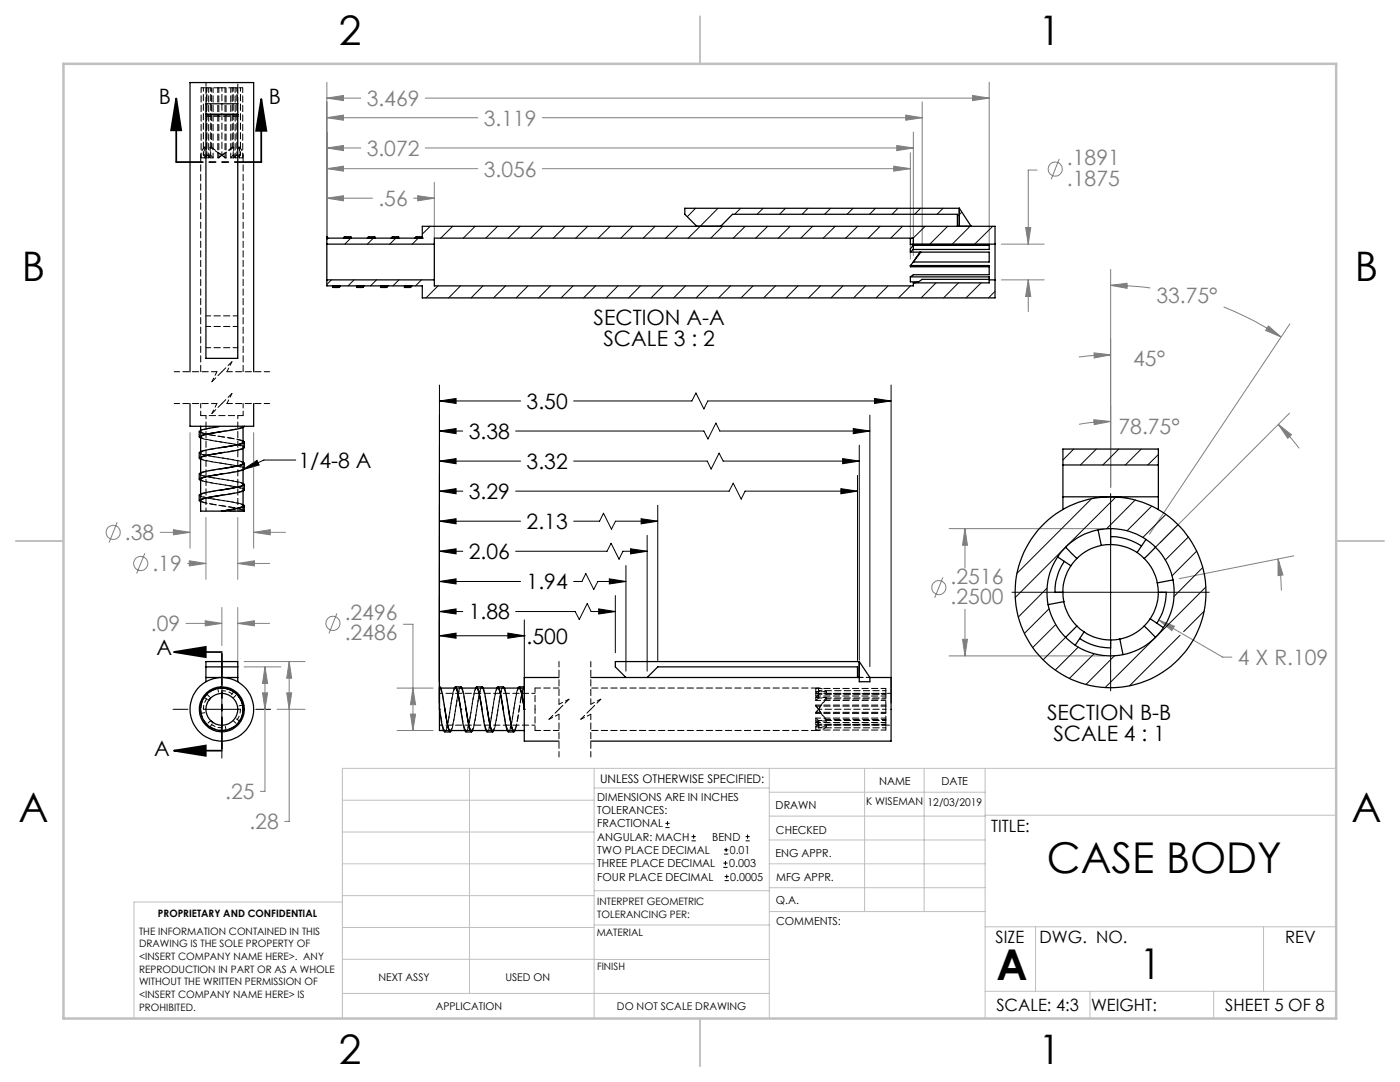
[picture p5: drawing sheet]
<svg xmlns="http://www.w3.org/2000/svg" width="279mm" height="216mm" viewBox="0 0 279 216" stroke-linecap="round" stroke-linejoin="round" font-family="sans-serif">
<g fill="none" stroke="#808080" stroke-width=".2">
<path d="M65.2 19.6l3.3-.6v1.1zM65.2 16.4v31M65.2 19.6h6.8M84.9 19.6h112.5M194.1 19l3.3 .6-3.3 .5zM197.4 16.4v32.6M65.2 39.5l3.3-.4v1zM65.2 33.7l3.3-.5v.9zM65.2 29.5l3.3-.5v1.1zM65.2 23.5l3.3-.5v1zM65.2 39.5h9.1M65.2 33.7h30.2"/>
<path d="M65.2 29.5h6.8M65.2 23.5h30.2M82.6 39.5h4.1M83.4 39.1l3.3 .4-3.3 .6zM84.9 29.5h97.4M86.7 36.4v11M108.2 33.7h73.5M108.2 23.5h75.8M178.4 33.2l3.3 .5-3.3 .4zM179 29l3.3 .5-3.3 .6zM180.8 23l3.2 .5-3.2 .5zM181.7 30.5v21.2"/>
<path d="M182.3 26.4v24.6M184 20.3v28.4M207 33.9h-1.8v14.8M211.4 31.7l-1.6 4.1M199.8 48.7h8.6M199.8 55.8h8.6M204.7 45.4h1l-.5 3.3zM205.2 55.8l.5 3.4h-1zM205.2 55.8v6.4M221.7 56.9l3.2-.4v1zM221.7 56.9l2.9 .1 5 .5M221.7 53.8v43.4"/>
<path d="M218.3 70.4l3.4 .4-3.3 .6zM221.7 70.8l-3.2 .1-3.2 .3M244.2 61.2a63.4 63.4 0 0 1 11.5 6M253.2 65.1l2.5 2.1-3.1-1.3zM257.4 64.6l-28 42M37.9 86.3v23.1M50.6 86.3v23.1M218.3 83.7l3.4 .4-3.3 .6zM221.7 84.1l-2.4 .1-4 .5M255.1 84.7l2.6 2-.7 .8zM255.1 84.7l2.7 2.9 1.5 1.9M257.4 82.4l-25.9 25.9"/>
<path d="M23.4 104.2l-1.6 4.1M28.9 110.4l-1.6 4M32 106.2h5.9M34.6 105.7l3.3 .5-3.3 .5zM37.4 112.4h3.7M37.8 111.9l3.3 .5-3.3 .5zM41.1 103.3v12.3M47.4 112.4l3.4-.5v1zM47.4 103.3v12.3M47.4 112.4h6.4M50.6 106.2l3.3-.5v1zM50.6 106.2h6.4"/>
<path d="M188.2 115.2l-1.7 4.1M189.4 105.5h31M192.6 105.5l.5 3.3h-1zM192.6 105.5v7.8M255.1 111.5l.9 3.2-.9 .2zM255.1 111.5a31.6 31.6 0 0 1 .6 6.3M258.2 110.9l-22.9 4.6M37.1 124.4h7.2M41 123.9l3.3 .5-3.3 .5zM44.3 121.2v7.6M47.4 124.4l3.4-.5v1zM47.4 121.2v10.6"/>
<path d="M47.4 124.4h6.4M48.7 132h12.2M48.7 133.1h7.4M52.4 138.3h1l-.5 3.2zM52.9 133.1v24.8h-.9M52.9 133.1l.5 3.3h-1zM57.2 138.3h1l-.5 3.2zM57.7 132v31.9h-.9M57.7 132l.5 3.3h-1zM67.2 122.4l-1.5 4M79.2 137.3h7.2M80.5 124.6h1.9v21.2"/>
<path d="M82.4 137.3l.5 3.3h-1zM189.4 130.9h31M192.1 127.6h1l-.5 3.3zM192.6 121.6v9.3M231.2 123.7l3.2 1.3-.5 .8zM231.2 123.7l12.8 7.4h1.9M55.3 141.5h5.6M79.2 145.8h7.2M81.9 142.5h1l-.5 3.3z"/>
<circle cx="210.6" cy="33.7" r="1.41"/>
<circle cx="22.6" cy="106.2" r="1.4"/>
<circle cx="28.1" cy="112.4" r="1.41"/>
<circle cx="187.4" cy="117.2" r="1.4"/>
<circle cx="66.4" cy="124.4" r="1.41"/>
</g>
<g fill="none" stroke="#000" stroke-width=".2">
<path d="M87.7 76.8v63.5M174.5 79.5l3.3 .5-3.3 .5zM177.8 76.8v63.5M48.5 93.7l2.8-1.8 .4 .9zM59 91.8h-6.3l-4.2 1.9M87.7 98l3.3-.5v1zM87.7 80l3.3-.5v1zM87.7 92l3.3-.5v1zM87.7 86l3.3-.5v1zM87.7 98h4.7M87.7 80h16.2M87.7 92h16.2"/>
<path d="M87.7 86h4.7M102.9 98h42.6l.8-1.6 1.6 3.2 .8-1.6h22.4M102.9 86h37.6l.8 1.6 1.6-3.2 .8 1.6h29.9M114.5 80h23.6l.8-1.6 1.6 3.2 .8-1.6h36.5M114.5 92h26.6l.8 1.6 1.6-3.2 .8 1.6h27.2M167.8 97.5l3.3 .5-3.3 .5zM168.2 91.5l3.3 .5-3.3 .5zM170.3 85.5l3.3 .5-3.3 .5zM171.1 94.9v36.9M171.5 88.8v42.9M173.6 82.8v50.2M221.7 98.5v39.4"/>
<path d="M87.7 116l3.3-.5v1zM87.7 110l3.3-.5v1zM87.7 104l3.3-.5v1zM87.7 116h16.2M87.7 110h4.7M87.7 104h16.2M102.9 110h18.2l.9-1.6 1.5 3.2 .8-1.6h4.9M114.5 116h1.6l.8-1.6 1.6 3.2 .8-1.6h5.6M114.5 104h5.2l.7-1.6 1.6 3.2 .8-1.6h8.5M121.6 115.5l3.3 .5-3.3 .5zM122.8 118.9v11.3M124.9 112.9v21"/>
<path d="M125.8 109.5l3.4 .5-3.4 .5zM128 103.5l3.3 .5-3.3 .5zM129.2 106.8v27.1M131.3 100.8v31M202 118.2h39.3M44.3 131.8v3M44.3 138.1v6.8M87.7 126.9l3.3-.6v1.1zM87.7 122l3.3-.5v1zM87.7 126.9h16.9M87.7 122h4.7M101.4 126.3l3.2 .6-3.2 .5z"/>
<path d="M102.9 122h11.9l.8 1.6 1.6-3.2 .8 1.6h4.8M104.6 123.7v16.6M104.6 126.9h.1M119.5 121.5l3.3 .5-3.3 .5zM34.5 141.5h3M40.9 141.5h6.8M44.3 148.3v3M51 141.5h3M132.8 165.1h.8M132.8 164.3h.8M133.2 163.9v.8M138 167.8h.9"/>
<path d="M138 166.9h.9M138.4 166.5v.9M144.4 173.1h.8M144.4 172.2h.8M144.5 170.4h.8M144.5 169.6h.8M144.6 175.7h.9M144.6 174.9h.9M144.8 171.8v.8M144.9 169.2v.8M145 174.5v.8M148.8 167.8h.8"/>
<path d="M148.8 166.9h.8M149.2 166.5v.9"/>
</g>
<path d="M35.2 19.6v12.7M35.2 19.6l1 6.4h-2.1zM52.1 19.8v12.5M52.1 19.8l1.1 6.3h-2.1zM34.7 130.1h9.6M34.7 130.1l6.4-1v2zM34.7 149.8h9.6M34.7 149.8l6.4-1v2z" fill="none" stroke="#000" stroke-width=".35"/>
<g fill="none" stroke="#000" stroke-width=".2" stroke-dasharray="1.3 .6" stroke-dashoffset=".2">
<path d="M43.3 74.2h-8.5M44.3 74.2l-2 2M46.3 78.5l-2 2M46.3 72.2l-2 2M53.8 74.2h-8.5M43.3 80.5h-8.5M44.3 80.5l-2 2M53.8 80.5h-8.5M111.6 132v8.5M113.6 139.5l-2 2M117.9 132v8.5M119.9 139.5l-2 2"/>
<path d="M111.6 141.5l-2 2M111.6 142.5v8.5M117.9 141.5l-2 2M117.9 142.5v8.5"/>
</g>
<path d="M42.3 76.2l1-2M45.3 74.2l1-2M42.3 82.5l1-2M45.3 80.5l1-2M109.6 143.5l2-1M111.6 140.5l2-1M115.9 143.5l2-1M117.9 140.5l2-1" fill="none" stroke="#000" stroke-width=".2" stroke-dasharray="1.3 .6" stroke-dashoffset=".5"/>
<path d="M44.3 130.1v19.7" fill="none" stroke="#000" stroke-width=".35" stroke-dasharray="6.3 1.3 1.3 1.3 1.3 1.3" stroke-dashoffset="-.3"/>
<path d="M52.2 32.3h-17" fill="none" stroke="#000" stroke-width=".35" stroke-dasharray="6.3 1.3 1.3 1.3 1.3 1.3" stroke-dashoffset="1"/>
<g fill="none" stroke="#c0c0c0" stroke-width=".2">
<path d="M68.3 159.7h50.3M93.7 153.3v44.9M118.6 153.3v49.9M118.6 157.2h34.9M153.5 153.3v49.9M153.5 158.1h43.1M172.5 153.3v28.6M184.4 153.3v28.6M196.6 153.3v49.9M266.7 153.3h-198.4v49.9M68.3 178.7h50.3M68.3 172.4h50.3"/>
<path d="M68.3 166h50.3M68.3 180h-41.6v23.2M118.6 177.7h35M153.5 167.6h43.1M153.5 162.8h43.1M153.5 172.4h43.1M153.5 177.1h43.1M196.6 162.7h70.1M68.3 198.2h85.2M68.3 191.4l85.2 .1M68.3 185.1h50.3M118.6 184.6h35"/>
<path d="M153.6 181.9h43M196.6 197.8h70.1M196.6 184.9h70.1M206.7 184.9v12.9M217.5 197.8v5.4M242.2 197.8v5.4M252.2 184.9v12.9"/>
</g>
<path d="M139.7 3.2v9.5M3.1 107.9h9.6M266.7 107.9h9.5M139.7 203.2v9.6" fill="none" stroke="#c0c0c0" stroke-width=".25"/>
<path d="M12.7 12.7h254v190.5h-254z" fill="none" stroke="#c0c0c0" stroke-width=".5"/>
<g fill="#000">
<path d="M48.5 93.7l2.8-1.8 .4 .9z"/>
<path d="M34.7 130.1l6.4-1v2zM34.7 149.8l6.4-1v2zM52.1 19.8l1.1 6.3h-2.1zM35.2 19.6l1 6.4h-2.1z"/>
</g>
<path d="M41 123.9l3.3 .5-3.3 .5zM47.4 124.4l3.4-.5v1z" fill="#808080"/>
<path d="M121.6 115.5l3.3 .5-3.3 .5zM87.7 116l3.3-.5v1zM125.8 109.5l3.4 .5-3.4 .5zM87.7 110l3.3-.5v1zM128 103.5l3.3 .5-3.3 .5zM87.7 104l3.3-.5v1zM167.8 97.5l3.3 .5-3.3 .5zM87.7 98l3.3-.5v1zM87.7 126.9l3.3-.6v1.1zM101.4 126.3l3.2 .6-3.2 .5zM119.5 121.5l3.3 .5-3.3 .5zM87.7 122l3.3-.5v1zM87.7 80l3.3-.5v1zM174.5 79.5l3.3 .5-3.3 .5zM168.2 91.5l3.3 .5-3.3 .5zM87.7 92l3.3-.5v1zM87.7 86l3.3-.5v1zM170.3 85.5l3.3 .5-3.3 .5z" fill="#000"/>
<path d="M57.7 132l.5 3.3h-1zM57.2 138.3h1l-.5 3.2zM52.9 133.1l.5 3.3h-1zM52.4 138.3h1l-.5 3.2zM37.8 111.9l3.3 .5-3.3 .5zM47.4 112.4l3.4-.5v1zM34.6 105.7l3.3 .5-3.3 .5zM50.6 106.2l3.3-.5v1zM82.4 137.3l.5 3.3h-1zM81.9 142.5h1l-.5 3.3zM83.4 39.1l3.3 .4-3.3 .6zM65.2 39.5l3.3-.4v1zM178.4 33.2l3.3 .5-3.3 .4zM65.2 33.7l3.3-.5v.9zM179 29l3.3 .5-3.3 .6zM65.2 29.5l3.3-.5v1.1zM180.8 23l3.2 .5-3.2 .5zM65.2 23.5l3.3-.5v1zM194.1 19l3.3 .6-3.3 .5zM65.2 19.6l3.3-.6v1.1zM204.7 45.4h1l-.5 3.3zM205.2 55.8l.5 3.4h-1zM253.2 65.1l2.5 2.1-3.1-1.3zM221.7 56.9l3.2-.4v1zM255.1 111.5l.9 3.2-.9 .2zM218.3 83.7l3.4 .4-3.3 .6zM255.1 84.7l2.6 2-.7 .8zM218.3 70.4l3.4 .4-3.3 .6zM231.2 123.7l2.7 2.1 .5-.8zM192.6 105.5l.5 3.3h-1zM192.1 127.6h1l-.5 3.3z" fill="#808080"/>
<g fill="none" stroke="#000" stroke-width=".25">
<path d="M41.1 20.7h6.3v50.8h-6.3zM41.1 22.8h6.3M65.2 48.7v7.1M65.2 47.5h.1M65.2 47.5h19.1M65.2 48.7h21.5M65.2 55.8v1.2h19.1v2.4h114.3v-3.6M65.2 55.8h21.5M65.3 47.5l-.1-.3v1.5M66.4 57h1.2v.4h-1.2zM67.9 57l-.3 .4M68.8 47.2h1.2v.3h-1.2z"/>
<path d="M68.8 47.2l-.3 .3M71.2 57h1.2v.4h-1.2zM72.6 57l-.2 .4M73.6 47.2h1.2v.3h-1.2zM73.6 47.2l-.3 .3M76 57h1.2v.4h-1.2zM77.4 57l-.2 .4M78.4 47.2h1.2v.3h-1.2zM78.4 47.2l-.3 .3M80.7 57h1.2v.4h-1.2zM82.2 57l-.3 .4M83.1 47.2h1.2"/>
<path d="M83.1 47.2l-.3 .3M83.1 47.2v.3h1.2M84.3 47.5h.1M84.3 47.5v-2.3h114.3v3.5M86.7 55.8v1.2h95.6v-.6M86.7 48.7v7.1M143.8 45.2l2.4-2.4h44.9v2.4M181.7 55.2h15.7v.6M181.7 53h15.7v1.8h-15.1l-.6 .4M181.7 50.3h15.7v2h-15.1M181.7 48.8h15.7v1h-15.1M181.7 53v.2h15.7"/>
<path d="M181.7 55.2v1h1.5M182.3 52.3h.1M182.3 48.9v.9M182.3 47.5v1.2M182.3 47.5h-95.6v1.2M182.3 48.7h16.3M182.3 48.7l-.6 .1M182.3 47.5l-.6 .1v1.2M182.3 48.9l-.6 .7v.7M182.3 48.9h15.1M182.3 52.3l-.6 .7M182.3 49.8l-.6 .5"/>
<path d="M183.6 50.3l-1.3 2M183.8 50.3l-1.5 2M191.5 41.6l2.3 3.6M191.5 41.6v3.6M191.5 41.6h-54.8v1.2l2.4 2.4M197.4 55.7h-13.4l-.6 .5-1.1 .2M197.4 55.8h1.2M197.4 55.8v.6h-15.1M198.6 48.7v7.1M37.9 74.2v-57.7h12.7v57.7M37.9 80.5v4.6h12.7v-4.6M39.8 94.6v1"/>
<path d="M39.8 90.3v1.1M39.8 86.1v1.1M39.8 98.8v1.1M40 85.1v.8M43.7 85.1a13.2 13.2 0 0 0-3.9 .9v.1M44.3 98.8l-1.9 .3a3.9 3.9 0 0 0-2.4 .8v2.1h4.2M44.3 94.6l-1.9 .3a3.9 3.9 0 0 0-2.4 .7v3M44.3 90.3l-1.9 .4a3.9 3.9 0 0 0-2.4 .7v2.9M44.3 86.1l-1.9 .3a3.9 3.9 0 0 0-2.4 .8v2.9M48.5 96.7a1.95 1.95 0 0 1-1.7 .6l-2.7 .5M48.5 92.5a1.95 1.95 0 0 1-1.7 .6l-2.7 .5M48.5 88.2a1.95 1.95 0 0 1-1.7 .6l-2.7 .5"/>
<path d="M48.5 96.4l.3 .3a9.1 9.1 0 0 1-4 1l-.6 .1a14.3 14.3 0 0 0-4.4 .9v.1M48.5 92.2l.3 .3a9.1 9.1 0 0 1-4 1h-.6a14.3 14.3 0 0 0-4.4 1v.1M48.5 88l.3 .2a9.1 9.1 0 0 1-4 1l-.6 .1a14.3 14.3 0 0 0-4.4 1M48.5 85.3v3M48.5 89.5v3M48.5 93.8v2.9M48.5 98v3M48.8 85.1l-.1 .1a40.6 40.6 0 0 1-7.5 1.4l-1.4 .5 .2 .3M48.8 96.7l-.1 1.2a40.6 40.6 0 0 1-7.5 1.4l-1.4 .5 .2 .3M48.8 92.5l-.1 1.1a40.6 40.6 0 0 1-7.5 1.5l-1.4 .5 .2 .3M48.8 88.2l-.1 1.2a40.6 40.6 0 0 1-7.5 1.4l-1.4 .5 .2 .4M212.1 92.8h19.1"/>
<path d="M212.1 99.1h19.1M48.5 100.9a1.95 1.95 0 0 1-1.7 .6l-2.6 .5M48.5 100.7l.3 .2a9.1 9.1 0 0 1-4 1l-.6 .1M48.8 100.9v1.1h-4.6M211.1 111.1l2.6 1.8M212.1 118.2l.2 1.9M212.1 101.7v-12.1h19.1v12.1M212.4 112a11 11 0 0 0-1.9 6.2h1.6M212.7 109.2l2.2 2.2M213.7 112.9a9.3 9.3 0 0 0-1.6 5.3M214.9 111.4l-1.2 1.5M219.1 105.7l.7 3.1"/>
<path d="M219.8 108.8a9.5 9.5 0 0 0-4.9 2.6M221.7 108.7l-1.9 .1M221.7 107.1a11.3 11.3 0 0 1 6.1 1.8M221.7 108.7a10.1 10.1 0 0 1 5.2 1.5M221.7 105.5v3.2M226.9 110.2l1.5 1.2M228.4 111.4a9.2 9.2 0 0 1 2.6 4.9M228.7 107.6l-1.8 2.6M230.6 109.2l-2.2 2.2M231 116.3l.2 1.9M231.2 118.2h1.6a11 11 0 0 1-1.9 6.2M231.2 118.2a9.7 9.7 0 0 1-1.6 5.3"/>
<path d="M234.1 115.7l-3.1 .6M41.1 133.1h6.3M41.1 136v-4h6.3v4M41.1 135.2h6.3M42 139.3l-.4 .5M44 137.1h.2M44.2 137.1v.2a4.3 4.3 0 0 1 4.3 4.2M44.2 137.1a4.5 4.5 0 0 0-4.4 4.5 4.5 4.5 0 0 0 4.5 4.4 4.5 4.5 0 0 0 4.5-4.5M44.2 137.1a4.4 4.4 0 0 1 4.6 4.4M87.7 137.3v4.2M87.7 137.1h.1a8.6 8.6 0 0 1 .9 3.6l.1 .8a16.2 16.2 0 0 0 .9 4.5h.2l.2-.2M87.7 137.1v4.4"/>
<path d="M87.7 137.3h.1M87.9 137.3h3M90.7 137.3l.3-.2a26.1 26.1 0 0 1 1.2 6.1l.5 2.4 .2 .4h1.2M90.9 137.1h1.1a8.6 8.6 0 0 1 .9 3.6l.1 .8a16.2 16.2 0 0 0 1 4.5h.1l.2-.2M90.9 137.3a13 13 0 0 1 1 4.2M92.2 137.3h2.9M94.9 137.3l.3-.2a26.1 26.1 0 0 1 1.2 6.1l.3 1.4 .5 1.4h1.1M95.2 137.1h1a8.6 8.6 0 0 1 .9 3.6l.1 .8a16.2 16.2 0 0 0 1 4.5h.1l.2-.2M95.2 137.3a13 13 0 0 1 1 4.2M96.4 137.3h2.9M99.1 137.3l.3-.2a26.1 26.1 0 0 1 1.3 6.1l.2 1.4 .5 1.4h1.2M99.4 137.1h1.1a8.6 8.6 0 0 1 .9 3.6l.1 .8a16.2 16.2 0 0 0 .9 4.5h.2l.2-.2"/>
<path d="M99.4 137.3a13 13 0 0 1 1 4.2M100.6 137.3h3M103.4 137.3l.3-.2a16 16 0 0 1 .9 4.4M103.6 137.1h1M103.6 137.3a13 13 0 0 1 1 4.2M111.5 135.2h-6.9v6.3M117.9 135.2h53.6M129.2 135.2l2.1-2.1h39.8v2.1M171.5 132h-48.7v1.1l2.1 2.1M171.5 132v4h2.1v-.8M171.5 132l2.1 3.2M173.6 135.2h4.2v12.7h-59.9"/>
<path d="M212.3 120.1a9.2 9.2 0 0 0 2.6 4.8M212.3 120.1l-3.1 .5M214.9 124.9l-2.2 2.3M214.9 124.9l1.5 1.2M215.5 127.4a11 11 0 0 0 6.2 1.9v-1.6M216.4 126.1a9.5 9.5 0 0 0 5.3 1.6M216.4 126.1l-1.8 2.6M223.5 127.5l-1.8 .2M223.5 127.5l.6 3.1M228.4 124.9l2.2 2.3M228.4 124.9a9.5 9.5 0 0 1-4.9 2.6M229.6 123.5l-1.2 1.4"/>
<path d="M229.6 123.5l2.6 1.7M42 143.8l.5 .4M48.5 141.5h.3M48.5 141.5l-.1 .7M87.7 141.5a13.7 13.7 0 0 0 1 4.5h1.2M87.7 141.5v4.3h.8M88.8 141.4l.3 1.9a5.3 5.3 0 0 0 .7 2.5l.1-.1M89.8 145.8h3M93 141.4l.3 1.9a5.3 5.3 0 0 0 .7 2.5l.1-.1M94.1 145.8h2.9M97.2 141.4l.3 1.9a5.3 5.3 0 0 0 .7 2.5l.1-.1M98.3 145.8h2.9"/>
<path d="M101.5 141.4l.3 1.9a5.3 5.3 0 0 0 .7 2.5l.1-.1M102.5 145.8h2.1M104.6 141.5v6.4h6.9"/>
<circle cx="221.6" cy="118.2" r="12.7"/>
<circle cx="221.6" cy="118.2" r="19"/>
<circle cx="44.3" cy="141.5" r="6.4"/>
<circle cx="44.3" cy="141.5" r="4.2"/>
<circle cx="44.3" cy="141.5" r="3.2"/>
</g>
<g fill="none" stroke="#000" stroke-width=".2" stroke-dasharray="1.3 .6">
<path d="M40.6 17.5h-.5M41.2 17.5h-.6M41.3 17.5h-.1M43.7 17.5h-.2M43.7 17.5h.6M46.3 17.5h.2M40.1 31v43.2M40.1 31.5h.6M40.6 31h.5M40.8 29.4h.4M41.1 20.7v-3.2M41.1 31l.1 .5"/>
<path d="M41.1 23.2h.1M41.9 31.5h.6M41.9 29.4h.3M43.5 31.5h.2M45.1 31.5h-.2M46.6 31.5h-.5M46.6 29.4h-.3M47.3 31.5h-.4M47.5 31l-.1 .5M47.5 20.7v-3.2M47.5 31h.5M47.5 23.2h.1"/>
<path d="M47.8 29.4h-.4M48.5 74.2v-43.2M43.8 93.6h-.1M43.8 89.3h-.1M43.8 85.1h-.1M43.8 97.8h-.1M44.5 95.6h.1M44.5 91.4h.1M44.5 87.2h.1M44.5 99.9h.1M48.5 88.2v-.1a42.2 42.2 0 0 0-7.1-1.5l-1.2-.3-.1-.2a8.5 8.5 0 0 1 3.7-1M48.5 85.3v-.3"/>
<path d="M48.5 102a2.86 2.86 0 0 0-1.9-.7l-4.4-.7a3.3 3.3 0 0 1-2.1-.7M44 137.3h.2M44.2 137h.1M44.3 137.8v.5M44.3 137.3v.5M87.7 137h.1M87.8 137.3h-.1M88 137.3h-.3M162.8 137.4v.5M162.8 139.2v.6M163.3 137.3l-.5 .1M163.3 138.3l-.5 .1"/>
<path d="M163.3 137.3v.5M163.3 137.8v.5M164.9 138v.4M164.9 139.2v.3M176.8 138.4v-.6M176.8 138.4v.1M176.8 137.8v-.4M40.6 141.5h.5M44.3 144.7v.5M47.5 141.5h.5M48.8 141.5v.2M87.7 141.5h.1"/>
<path d="M88.8 141.4h.1M89.8 141.5h.1M90.9 141.7h.1M92 141.5h.1M93 141.4h.1M94.1 141.5h.1M95.1 141.7h.1M96.2 141.5h.1M97.2 141.4h.1M98.3 141.5h.1M99.4 141.7h.1M100.4 141.5h.1"/>
<path d="M101.5 141.4h.1M102.5 141.5h.1M102.6 145.7a2.73 2.73 0 0 0 .6-1.9l.8-4.4a3.4 3.4 0 0 1 .7-2.1M103.6 141.7h.1M104.7 141.5h.1M162.8 140.7v.2M162.8 143.9v-.6M162.8 144.6v-.4M162.8 142.3v-.2M163.3 144.7l-.5-.1M163.3 144.7v.5M163.3 141.5h.1"/>
<path d="M164.9 143.9v-.3M164.9 145v-.4M176.8 140.9v-.2M176.8 140.9v.6M176.8 143.6v.2"/>
</g>
<g fill="none" stroke="#000" stroke-width=".2" stroke-dasharray="1.3 .6" stroke-dashoffset=".5">
<path d="M41.1 16.5v1M43.5 17.5h-2.2M47.5 17.5v-1M40.8 31.5v-2.1M41.9 31.5v-2.1M44.3 31l-.8 .5M46.6 31.5v-2.1M47.8 31.5v-2.1M48.4 31.5h-1M40.1 94.6v1M40.1 90.3v1.1M40.1 86.1v1.1"/>
<path d="M40.1 98.8v1.1M48.5 97.7v-1M48.5 93.5v-1.1M48.5 89.3v-1.1M48.5 102v-1.1M40.8 139.2l.8 .6M41.2 139.5l-.3 .6-.3 1.4M41.3 138.5l.7 .8M43.5 137.4l.2 1M46.3 138.4l-.6-.3-1.4-.3M46.5 139.3l.8-.8M46.6 138l-.5 .9"/>
<path d="M92 137.3h-1M96.3 137.3h-1.1M100.5 137.3h-1.1M104.7 137.3h-1M104.7 137.3h-1.1M162.8 138h2.1M162.8 139.2h2.1M173.6 135.2h-2.1M177.8 138.3h-1M40.1 142.3l1.1-.2M41.9 145l.6-.8M42 143.8l-.7 .7"/>
<path d="M42.2 144.6l.7 .4 1.4 .2M45.1 145.7l-.2-1.1M46.5 143.8l.8 .7M47.4 143.6l.3-.7 .3-1.4M47.8 143.9l-.9-.6M48.4 140.7l-1 .2M88.8 145.8h1.1M93 145.8h1.1M97.3 145.8h1M101.5 145.8h1.1M162.8 145h2.1M162.8 143.9h2.1"/>
<path d="M162.8 145.7v-1.1M176.8 140.7v-2.2M176.8 144.7h1"/>
</g>
<g fill="none" stroke="#000" stroke-width=".2" stroke-dasharray="1.3 .6" stroke-dashoffset=".4">
<path d="M46.5 17.5h.8M40.8 29.4a2.15 2.15 0 0 0-.7 2.1M40.8 31.5h.8M41.2 29.4v-11.9M41.3 31l-.5 .5M41.3 31l.6 .5M41.3 31h.7M42 31l.5 .5M42.2 29.4v-11.9M44.3 31l-.6 .5M44.3 31l.6 .5M46.3 29.4v-11.9"/>
<path d="M46.5 31l-.4 .5M46.5 31h.8M47.3 31l.5 .5M47.3 31l-.7 .5M47.4 29.4v-11.9M47.8 29.4a2.15 2.15 0 0 1 .6 2.1M40.1 80.5v2.4M48.5 82.9v-2.4M48.5 102h-4.3M87.8 137.3a2.55 2.55 0 0 1 .6 1.7l.4 2.4M162.8 138v.9M163.3 138.5l-.5 .7"/>
<path d="M163.3 138.5l-.5-.5M163.3 139.3l-.5 .5M163.3 139.3v-.8M163.3 138.5v.8M164.9 138.4h11.9M164.9 139.5h11.9M48.5 142.2a4.2 4.2 0 0 1-4.7 3.5 4.2 4.2 0 0 1-3.7-4.5 4.2 4.2 0 0 1 4.4-3.9M48.5 141.3v.8M106.8 141.5v-4.2M106.8 145.8v-4.3M163.3 144.5l-.5 .5M163.3 144.5l-.5-.6"/>
<path d="M163.3 141.5l-.5-.6M163.3 141.5l-.5 .6M163.3 143.8l-.5-.5M163.3 143.8v.7M164.9 145a2.15 2.15 0 0 1-2.1 .7M164.9 143.6h11.9M164.9 144.6h11.9M176.8 143.8v.7"/>
</g>
<path d="M46.6 29.4l-2.3 1.6M48.5 82.9h-8.4M111.6 137.3h-4.8M106.8 145.8h4.8" fill="none" stroke="#000" stroke-width=".2" stroke-dasharray="1.3 .6" stroke-dashoffset=".2"/>
<g fill="none" stroke="#000" stroke-width=".2" stroke-dasharray="1.3 .6" stroke-dashoffset=".3">
<path d="M40.1 31.5v-14M41.1 23.2h6.4M41.2 31.5v-14M41.6 31.5v-14M42 31l-.4 .5M42.2 29.4l2.1 1.6M42.5 31.5v-14M43.5 31.5v-14M43.7 31.5v-14M44.9 31.5v-14M45.1 31.5v-14M46.1 31.5v-14"/>
<path d="M46.3 29.4l-2 1.6M46.5 31l.4 .5M46.9 31.5v-14M47.4 31.5v-14M47.5 23.2h-6.4M48.4 31.5v-14M41.1 63h6.4M41.1 65.1h6.4M47.5 69.4h-6.4M44.3 86.1l2.4-.4a2.39 2.39 0 0 0 1.8-.7M162.8 137.4h14M162.8 139.8h14"/>
<path d="M162.8 138.4h14M162.8 138.9h14M163.3 139.3l-.5-.4M164.9 139.5l-1.6 2M162.8 142.3h14M162.8 145.7h14M162.8 140.7h14M162.8 143.3h14M162.8 144.6h14M162.8 144.2h14M162.8 142.1h14M162.8 140.9h14"/>
<path d="M163.3 143.8l-.5 .4M164.9 143.6l-1.6-2.1"/>
</g>
<g fill="none" stroke="#000" stroke-width=".2" stroke-dasharray="1.3 .6" stroke-dashoffset=".6">
<path d="M46.3 17.5h-2M48.4 17.5h-1.1M40.6 31v-13.5M41.3 31v-13.5M41.9 29.4l3.2 2.1M42 31v-13.5M44.3 31v-13.5M46.5 31v-13.5M47.3 31v-13.5M48 31v-13.5M40.1 85.9v1.3M40.1 90.1v1.3"/>
<path d="M40.1 94.3v1.3M40.1 98.6v1.3M41.1 82.9v19.1M48.5 98v-1.3M48.5 93.7v-1.2M48.5 89.5v-1.3M47.5 102v-19.1M92.2 137.3h-1.3M96.4 137.3h-1.3M100.7 137.3h-1.3M106.8 138.3h-19.1M163.3 138.5h13.5"/>
<path d="M163.3 138.3h13.5M163.3 139.3h13.5M163.3 137.8h13.5M164.9 139.2l-2.1 3.1M87.7 141.5l.3 1.9a4.2 4.2 0 0 0 .8 2.4 3.2 3.2 0 0 0 .7-2.2l.9-5.2 .4-1 .2-.1M87.7 144.7h19.1M88.6 145.8h1.2M92 141.5l.3 1.9a4.2 4.2 0 0 0 .7 2.4 3.2 3.2 0 0 0 .7-2.2l.9-5.2 .4-1 .2-.1M92.8 145.8h1.3M96.2 141.5l.3 1.9a4.2 4.2 0 0 0 .7 2.4 3.2 3.2 0 0 0 .8-2.2l.9-5.2 .3-1 .2-.1M97 145.8h1.3M100.4 141.5l.3 1.9a4.2 4.2 0 0 0 .8 2.4 3.2 3.2 0 0 0 .7-2.2l.9-5.2 .4-1 .2-.1"/>
<path d="M101.3 145.8h1.2M163.3 144.5h13.5M163.3 141.5h13.5M163.3 143.8h13.5M163.3 144.7h13.5M163.3 145.2h13.5M164.9 143.9l-2.1-3.2M176.8 145.7v-1.2M176.8 143.6v-2.1"/>
</g>
<path d="M41.2 29.4l-.5 .8-.1 .8M47.4 29.4l.4 .8 .2 .8M164.9 138a2.44 2.44 0 0 0-1.6-.7M164.9 138.4l-.5-.3-1.1-.3M164.9 144.6l-.5 .4-1.1 .2" fill="none" stroke="#000" stroke-width=".2" stroke-dasharray="1.3 .6" stroke-dashoffset=".9"/>
<g fill="none" stroke="#000" stroke-width=".2" stroke-dasharray="1.3 .6" stroke-dashoffset="-.1">
<path d="M48.5 96.4l-4.3-.8a13.4 13.4 0 0 1-4.4-1M48.5 92.2l-4.3-.8a13.4 13.4 0 0 1-4.4-1v-.1M48.5 88l-4.3-.9a13.4 13.4 0 0 1-4.4-.9v-.1M48.8 97.7a8.9 8.9 0 0 0-4-.9l-3.1-.5-1.6-.4M48.8 93.5a8.9 8.9 0 0 0-4-1l-3.1-.5-1.6-.4M48.8 89.3a8.9 8.9 0 0 0-4-1l-3.1-.5-1.6-.4M48.5 100.7l-4.3-.9a13.4 13.4 0 0 1-4.4-.9v-.1M48.8 102a8.9 8.9 0 0 0-4-1l-3.1-.5-1.6-.4M88.8 146a19.8 19.8 0 0 0 1.2-5.8l.7-2.9M90.1 145.8l.4-1.6 .5-3a10.2 10.2 0 0 1 1-4.2M93 146h.1a19.8 19.8 0 0 0 1.2-5.8l.6-2.9M94.3 145.8l.4-1.6 .5-3a10.2 10.2 0 0 1 1-4.2h.1"/>
<path d="M97.3 146a19.8 19.8 0 0 0 1.2-5.8l.6-2.9M98.6 145.8l.4-1.6 .4-3a10.2 10.2 0 0 1 1-4.2h.1M101.5 146a19.8 19.8 0 0 0 1.2-5.8l.7-2.9M102.8 145.8l.4-1.6 .5-3a10.2 10.2 0 0 1 1-4.2"/>
</g>
<path d="M48.5 96.7v-.1a42.2 42.2 0 0 0-7.1-1.5l-1.2-.4-.1-.1a3.4 3.4 0 0 1 2.1-.8l1.9-.3M48.5 92.4v-.1a42.2 42.2 0 0 0-7.1-1.4l-1.2-.4-.1-.2a3.4 3.4 0 0 1 2.1-.7l1.9-.3M48.5 100.9v-.1a42.2 42.2 0 0 0-7.1-1.5l-1.2-.3-.1-.2a3.4 3.4 0 0 1 2.1-.7l1.9-.3" fill="none" stroke="#000" stroke-width=".2" stroke-dasharray="1.3 .6" stroke-dashoffset=".8"/>
<path d="M44.3 98.8l2.4-.4a2.39 2.39 0 0 0 1.8-.7 2.86 2.86 0 0 0-1.9-.6l-4.4-.8a3.3 3.3 0 0 1-2.1-.7M44.3 94.6l2.4-.4a2.39 2.39 0 0 0 1.8-.7 2.86 2.86 0 0 0-1.9-.7l-4.4-.7a3.3 3.3 0 0 1-2.1-.7M44.3 90.3l2.4-.4a2.39 2.39 0 0 0 1.8-.6 2.86 2.86 0 0 0-1.9-.7l-4.4-.7a3.3 3.3 0 0 1-2.1-.7M89.9 145.7a2.73 2.73 0 0 0 .6-1.9l.8-4.4a3.4 3.4 0 0 1 .7-2.1 1.96 1.96 0 0 1 .6 1.7l.4 2.4M94.1 145.7a2.73 2.73 0 0 0 .7-1.9l.7-4.4a3.4 3.4 0 0 1 .7-2.1 1.96 1.96 0 0 1 .6 1.7l.4 2.4M98.3 145.7a2.73 2.73 0 0 0 .7-1.9l.7-4.4a3.4 3.4 0 0 1 .7-2.1 1.96 1.96 0 0 1 .7 1.7l.4 2.4" fill="none" stroke="#000" stroke-width=".2" stroke-dasharray="1.3 .6" stroke-dashoffset=".7"/>
<path d="M163.3 137.3h-45.4M117.9 145.8h45.4" fill="none" stroke="#000" stroke-width=".2" stroke-dasharray="1.3 .6" stroke-dashoffset="-.2"/>
<g fill="none" stroke="#000" stroke-width=".2">
<path d="M65.5 47.5l-.3 .3M66.1 55.8l-.9 1M70 47.5l-1.2 1.2M70.7 55.8l-1.2 1.2M74.8 47.2l-1.5 1.5M75.1 55.8l-1.2 1.2M79.3 47.2l-1.5 1.5M79.6 55.8l-1.2 1.2M83.8 47.2l-1.5 1.5M84.1 55.8l-1.2 1.2M85.9 45.2l-1.6 1.5M87.4 57l-2.4 2.4"/>
<path d="M90.3 45.2l-2.4 2.3M91.9 57l-2.4 2.4M94.8 45.2l-2.3 2.3M96.4 57l-2.4 2.4M99.3 45.2l-2.4 2.3M100.9 57l-2.4 2.4M103.8 45.2l-2.4 2.3M105.4 57l-2.4 2.4M108.3 45.2l-2.4 2.3M109.9 57l-2.4 2.4M112.8 45.2l-2.4 2.3M114.4 57l-2.4 2.4"/>
<path d="M117.3 45.2l-2.4 2.3M118.9 57l-2.4 2.4M121.8 45.2l-2.4 2.3M123.3 57l-2.3 2.4M126.3 45.2l-2.4 2.3M127.8 57l-2.4 2.4M130.7 45.2l-2.3 2.3M132.3 57l-2.4 2.4M135.3 45.2l-2.4 2.3M136.8 57l-2.4 2.4M138.8 41.6l-1.6 1.7M141.3 57l-2.4 2.4"/>
<path d="M143.3 41.6l-6 5.9M144.2 45.2l-2.3 2.3M145.8 57l-2.4 2.4M147.8 41.6l-1.2 1.2M148.7 45.2l-2.4 2.3M150.3 57l-2.4 2.4M152.3 41.6l-1.2 1.2M153.2 45.2l-2.4 2.3M154.8 57l-2.4 2.4M156.8 41.6l-1.2 1.2M157.7 45.2l-2.4 2.3M159.2 57l-2.3 2.4"/>
<path d="M161.3 41.6l-1.2 1.2M162.2 45.2l-2.4 2.3M163.8 57l-2.4 2.4M165.8 41.6l-1.2 1.2M166.7 45.2l-2.4 2.3M168.2 57l-2.4 2.4M170.3 41.6l-1.2 1.2M171.2 45.2l-2.4 2.3M172.7 57l-2.3 2.4M174.7 41.6l-1.2 1.2M175.6 45.2l-2.3 2.3M177.2 57l-2.4 2.4"/>
<path d="M179.2 41.6l-1.2 1.2M180.1 45.2l-2.3 2.3M181.7 57l-2.4 2.4M182.3 56.4v.1M183.7 41.6l-1.2 1.2M184.6 45.2l-2.4 2.3M186.8 56.4l-3 3M188.2 41.6l-1.2 1.2M189.1 45.2l-3.5 3.5M191.3 56.4l-3 3M191.9 42.3l-.8 .9M193.7 45l-3.7 3.7"/>
<path d="M195.8 56.4l-3 3M198.1 45.2l-3.6 3.5M198.6 58.1l-1.3 1.3M214.3 89.6l-2.2 2.2M217.8 99.5l-14.8 14.9M218.8 89.6l-3.2 3.2M222.7 99.2l-20.1 20M223.3 89.6l-3.2 3.2M226.6 99.8l-5.8 5.7M227.8 89.6l-3.2 3.2M231.2 90.7l-2.1 2.1M209 117.4l-5.8 5.7"/>
<path d="M229.8 101l-4.9 4.9M232.7 102.7l-4.6 4.5M235.1 104.7l-4.5 4.5M237.2 107.1l-4.6 4.6M238.8 110l-4.9 4.9M240 113.2l-5.7 5.8M240.7 117.1l-20.1 20.1M209.4 121.5l-5 4.9M210.7 124.6l-4.6 4.6M212.7 127.2l-4.5 4.5M215.2 129.1l-4.6 4.6M218.3 130.5l-4.9 4.9"/>
<path d="M222.4 130.8l-5.7 5.8M235.5 126.8l-10.1 10M240.3 122l-4.1 4"/>
</g>
<g font-size="8.5">
<text x="208.9" y="174.2">CASE BODY</text>
<text x="198.9" y="195.5">A</text>
<text x="227.5" y="195.4">1</text>
</g>
<g font-size="8.1">
<text x="67.6" y="8.9">2</text>
<text x="207.3" y="8.9">1</text>
<text x="4.4" y="56.2">B</text>
<text x="270.4" y="56.2">B</text>
<text x="3.7" y="164.1">A</text>
<text x="269.7" y="164.1">A</text>
<text x="67.6" y="212.4">2</text>
<text x="207.3" y="212.4">1</text>
</g>
<g font-size="4.2">
<text x="31.7" y="20.7">B</text>
<text x="53.7" y="20.7">B</text>
<text x="118.5" y="64.9">SECTION A-A</text>
<text x="120.4" y="69">SCALE 3 : 2</text>
<text x="105.1" y="81.6">3.50</text>
<text x="93.6" y="87.6">3.38</text>
<text x="59.5" y="93.4">1/4-8 A</text>
<text x="105.1" y="93.6">3.32</text>
<text x="93.6" y="99.6">3.29</text>
<text x="105.1" y="105.6">2.13</text>
<text x="93.6" y="111.6">2.06</text>
<text x="105.1" y="117.6">1.94</text>
<text x="93.6" y="123.6">1.88</text>
<text x="31.2" y="130.8">A</text>
<text x="105.1" y="128.4">.500</text>
<text x="209" y="143.8">SECTION B-B</text>
<text x="210.2" y="147.9">SCALE 4 : 1</text>
<text x="30.8" y="150.9">A</text>
</g>
<g font-size="4.2" fill="#808080">
<text x="73.2" y="21.2">3.469</text>
<text x="96.5" y="25.1">3.119</text>
<text x="73.2" y="31.1">3.072</text>
<text x="96.5" y="35.2">3.056</text>
<text x="212.9" y="33">.1891</text>
<text x="75.5" y="41.1">.56</text>
<text x="212.9" y="37.1">.1875</text>
<text x="230.8" y="60.5">33.75°</text>
<text x="226.2" y="73">45°</text>
<text x="223.2" y="86.6">78.75°</text>
<text x="24.9" y="107.8">.38</text>
<text x="30.4" y="114">.19</text>
<text x="189.7" y="116.5">.2516</text>
<text x="30.1" y="126">.09</text>
<text x="68.8" y="123.6">.2496</text>
<text x="189.7" y="120.6">.2500</text>
<text x="68.8" y="127.8">.2486</text>
<text x="247.1" y="132.7">4 X R.109</text>
<text x="44.9" y="159.5">.25</text>
<text x="49.8" y="165.5">.28</text>
</g>
<g font-size="3.4">
<text x="197.8" y="166">TITLE:</text>
<text x="198.7" y="188.1">SIZE</text>
<text x="207.5" y="188.1">DWG. NO.</text>
<text x="256.5" y="188.2">REV</text>
<text x="198.8" y="201.7">SCALE: 4:3</text>
<text x="217.7" y="201.8">WEIGHT:</text>
<text x="244.5" y="201.7">SHEET 5 OF 8</text>
</g>
<text font-size="2.4" x="119.8" y="156.2">UNLESS OTHERWISE SPECIFIED:</text>
<g font-size="2.2">
<text x="119.2" y="159.8">DIMENSIONS ARE IN INCHES</text>
<text x="154.8" y="161.4">DRAWN</text>
<text x="175.4" y="156.6">NAME</text>
<text x="187.9" y="156.7">DATE</text>
<text x="119.2" y="162.4">TOLERANCES:</text>
<text x="119.2" y="165.1">FRACTIONAL</text>
<text x="119.2" y="167.8">ANGULAR: MACH</text>
<text x="142.2" y="167.8">BEND</text>
<text x="154.9" y="166.3">CHECKED</text>
<text x="119.2" y="173.1">THREE PLACE DECIMAL</text>
<text x="119.2" y="170.4">TWO PLACE DECIMAL</text>
<text x="145.5" y="173.1">0.003</text>
<text x="145.7" y="170.4">0.01</text>
<text x="154.8" y="171">ENG APPR.</text>
<text x="119.2" y="175.7">FOUR PLACE DECIMAL</text>
<text x="145.8" y="175.7">0.0005</text>
<text x="154.9" y="175.7">MFG APPR.</text>
<text x="154.9" y="180.4">Q.A.</text>
<text x="154.9" y="184.6">COMMENTS:</text>
</g>
<g font-size="2.1">
<text x="172.9" y="160.6">K WISEMAN</text>
<text x="185.1" y="160.7">12/03/2019</text>
<text x="75.5" y="195.7">NEXT ASSY</text>
<text x="100.9" y="195.7">USED ON</text>
<text x="86.9" y="201.5">APPLICATION</text>
<text x="123.1" y="201.6">DO NOT SCALE DRAWING</text>
</g>
<g font-size="2">
<text x="31.5" y="182.9">PROPRIETARY AND CONFIDENTIAL</text>
<text x="119.2" y="180.6">INTERPRET GEOMETRIC</text>
<text x="119.2" y="183.1">TOLERANCING PER:</text>
<text x="27.8" y="186.5">THE INFORMATION CONTAINED IN THIS</text>
<text x="27.8" y="189">DRAWING IS THE SOLE PROPERTY OF</text>
<text x="27.8" y="191.6">&lt;INSERT COMPANY NAME HERE&gt;. ANY</text>
<text x="119.1" y="186.7">MATERIAL</text>
<text x="27.8" y="194.1">REPRODUCTION IN PART OR AS A WHOLE</text>
<text x="27.8" y="196.6">WITHOUT THE WRITTEN PERMISSION OF</text>
<text x="119.1" y="193.5">FINISH</text>
<text x="27.8" y="199.1">&lt;INSERT COMPANY NAME HERE&gt; IS</text>
<text x="27.8" y="201.7">PROHIBITED.</text>
</g>
</svg>
